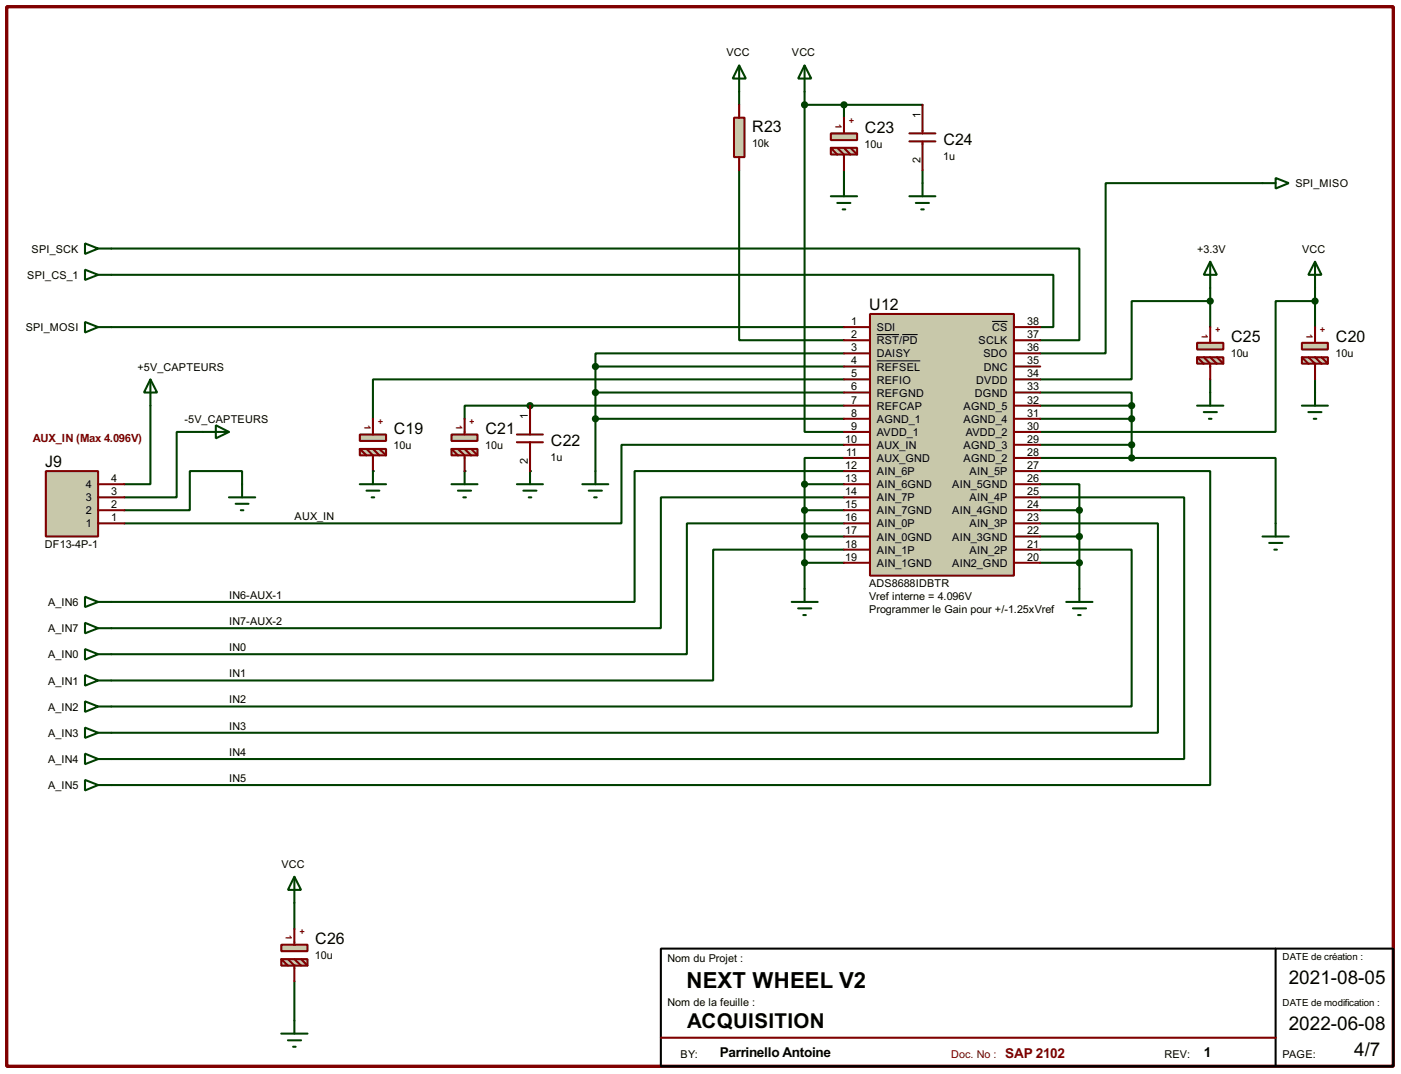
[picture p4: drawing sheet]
<svg xmlns="http://www.w3.org/2000/svg" width="272mm" height="208mm" viewBox="0 0 272 208" stroke-linecap="round" stroke-linejoin="round" font-family="sans-serif">
<g fill="none" stroke="#004000" stroke-width=".4">
<path d="M245.1 35.6h-30.4v33h-12.7M21.6 53.4h182.9v10.1h-2.5M21.6 48.3h188v17.8h-7.6M21.6 63.5h142.3M163.9 73.7h-91.5v7.6M202 76.2h17.7v2.6M202 78.8h17.7M219.7 78.8v10.1M202 88.9h17.7M202 86.4h17.7M202 81.3h17.7M219.7 88.9h28v12.7"/>
<path d="M57.2 175.3v5.1M57.2 190.5v7.7"/>
</g>
<circle cx="72.4" cy="91.5" r=".2" fill="#004000"/>
<path d="M163.9 78.8h-73.7v2.5" fill="none" stroke="#004000" stroke-width=".4"/>
<g fill="#004000">
<circle cx="90.2" cy="91.5" r=".2"/>
<circle cx="102.9" cy="78.8" r=".2"/>
<circle cx="102.9" cy="91.5" r=".2"/>
</g>
<g fill="none" stroke="#004000" stroke-width=".4">
<path d="M143.5 17.8v2.6M156.2 17.8v2.6M143.5 33.1v33h20.4M156.2 20.4v63.5h7.7M156.2 20.4h22.9M163.9 20.4v2.5M163.9 33.1v2.5M179.1 33.1v2.5M235 58.5h-15.3v15.2h-17.7M235 55.9v7.6M255.3 58.5h-7.6v25.4h-45.7M255.3 55.9v7.6"/>
<path d="M29.2 78.8v15.2h-5M115.6 71.2v20.3M115.6 71.2h48.3M115.6 76.2h48.3M163.9 68.6h-48.3v2.6M235 73.7v2.5M255.3 73.7v2.5M39.4 83.9h-5.1v12.7h-10.1M47 94v-2.5h-10.1v7.6h-12.7M115.6 81.3h48.3M156.2 94v20.3M156.2 94h7.7"/>
<path d="M156.2 99.1h7.7M163.9 88.9h-7.7v5.1M163.9 91.5h-40.7v25.4h-101.6M163.9 96.6h-35.6v25.4h-106.7M163.9 86.4h-43.2v15.2h-96.5M202 94h7.6v5.1M202 96.6h27.9v50.8h-208.3M202 91.5h33v60.9h-213.4M202 99.1h7.6M209.6 99.1v15.2M156.2 104.2h7.7M156.2 109.3h7.7"/>
<path d="M163.9 101.6h-30.5v25.4h-111.8M163.9 106.7h-25.4v25.4h-116.9M202 106.7h17.7v30.5h-198.1M202 101.6h22.8v40.7h-203.2M202 104.2h7.6M202 109.3h7.6"/>
</g>
<path d="M168.9 61h28v50.8h-28z" fill-rule="evenodd" fill="#c8c8aa" stroke="#800000" stroke-width=".4"/>
<g fill="none" stroke="#800000" stroke-width=".4">
<path d="M163.9 63.5h5M163.9 66.1h5M163.9 68.6h5M163.9 71.2h5M163.9 73.7h5M163.9 76.2h5M163.9 78.8h5M196.9 63.5h5.1M196.9 66.1h5.1M196.9 68.6h5.1M196.9 71.2h5.1M196.9 73.7h5.1"/>
<path d="M196.9 76.2h5.1M196.9 78.8h5.1M163.9 81.3h5M163.9 83.9h5M163.9 86.4h5M163.9 88.9h5M163.9 91.5h5M163.9 94h5M163.9 96.6h5M163.9 99.1h5M196.9 81.3h5.1M196.9 83.9h5.1"/>
<path d="M196.9 86.4h5.1M196.9 88.9h5.1M196.9 91.5h5.1M196.9 94h5.1M196.9 96.6h5.1M196.9 99.1h5.1M163.9 101.6h5M163.9 104.2h5M163.9 106.7h5M163.9 109.3h5M196.9 101.6h5.1M196.9 104.2h5.1"/>
<path d="M196.9 106.7h5.1M196.9 109.3h5.1"/>
</g>
<path d="M170.2 65h4.4M170.2 70.1h8.5M175.2 65h3M192.6 62.4h3" fill="none" stroke="#000" stroke-width=".19"/>
<path d="M113.1 94h5M114.3 95.3h2.6M115.4 96.6h.5M115.6 91.5v2.5M245.1 104.2h5.1M246.4 105.4h2.6M247.4 106.7h.5M247.7 101.6v2.6" fill="none" stroke="#004000" stroke-width=".4"/>
<g fill="#004000" stroke="#004000" stroke-width=".4">
<circle cx="219.7" cy="88.9" r=".5"/>
<circle cx="219.7" cy="86.4" r=".5"/>
<circle cx="219.7" cy="78.8" r=".5"/>
<circle cx="219.7" cy="81.3" r=".5"/>
</g>
<g fill="#c8c8aa" stroke="#800000" stroke-width=".4">
<path d="M69.9 84.4h5.1v1.2h-5.1z"/>
<path d="M69.9 87.2h5.1v1.2h-5.1z"/>
</g>
<path d="M69.9 87.2l1.3 1.2M71.2 87.2l1.2 1.2v3.1M72.4 81.3v3.1M72.4 87.2l1.3 1.2M73.7 87.2l1.3 1.2" fill="none" stroke="#800000" stroke-width=".4"/>
<g fill="#c8c8aa" stroke="#800000" stroke-width=".4">
<path d="M252.8 66.6h5v1.3h-5z"/>
<path d="M252.8 69.4h5v1.2h-5z"/>
</g>
<path d="M252.8 69.4l1.2 1.2M254 69.4l1.3 1.2v3.1M255.3 63.5v3.1M255.3 69.4l1.3 1.2M256.6 69.4l1.2 1.2" fill="none" stroke="#800000" stroke-width=".4"/>
<path d="M57.2 170.2l1.3 2.6h-2.6zM57.2 170.2v5.1" fill="none" stroke="#004000" stroke-width=".4"/>
<g fill="#c8c8aa" stroke="#800000" stroke-width=".4">
<path d="M54.6 183.4h5.1v1.3h-5.1z"/>
<path d="M54.6 186.2h5.1v1.3h-5.1z"/>
</g>
<path d="M54.6 186.2l1.3 1.3M55.9 186.2l1.3 1.3v3M57.2 180.4v3M57.2 186.2l1.3 1.3M58.5 186.2l1.2 1.3M128.3 201.5h119.4" fill="none" stroke="#800000" stroke-width=".4"/>
<path d="M1.3 1.3h269.2v205.7h-269.2z" fill="none" stroke="#800000" stroke-width=".65"/>
<path d="M128.3 184.2h142.2v22.8h-142.2zM247.7 184.2v22.8" fill="none" stroke="#000" stroke-width=".4"/>
<g fill="none" stroke="#004000" stroke-width=".4">
<path d="M245.1 35.6h2.6M247.7 34.6l2.5 1-2.5 1zM16.5 52.4l2.6 1-2.6 1zM16.5 47.3l2.6 1-2.6 1zM19.1 53.4h2.5M19.1 48.3h2.5M16.5 62.5l2.6 1-2.6 1.1zM19.1 63.5h2.5M69.9 94h5.1M71.2 95.3h2.5M72.2 96.6h.5M72.4 91.5v2.5"/>
<path d="M87.7 94h5M88.9 95.3h2.6M90 96.6h.5M90.2 91.5v2.5M57.2 198.2v2.5M54.6 200.7h5.1M55.9 202h2.6M56.9 203.2h.5"/>
</g>
<circle cx="102.9" cy="78.8" r=".5" fill="#004000" stroke="#004000" stroke-width=".4"/>
<g fill="#c8c8aa" stroke="#800000" stroke-width=".4">
<path d="M87.7 84.4h5v1.2h-5z"/>
<path d="M87.7 87.2h5v1.2h-5z"/>
</g>
<path d="M102.9 78.8v5.6M87.7 87.2l1.2 1.2M88.9 87.2l1.3 1.2v3.1M90.2 81.3v3.1M90.2 87.2l1.3 1.2M91.5 87.2l1.2 1.2M100.4 84.4h5M100.4 85.9h5M102.9 85.9v5.6" fill="none" stroke="#800000" stroke-width=".4"/>
<path d="M100.4 94h5M101.6 95.3h2.6M102.7 96.6h.5M102.9 91.5v2.5" fill="none" stroke="#004000" stroke-width=".4"/>
<path d="M142.5 22.9h2.1v7.6h-2.1z" fill="#c8c8aa" stroke="#800000" stroke-width=".4"/>
<path d="M143.5 20.4v2.5M143.5 30.5v2.6" fill="none" stroke="#800000" stroke-width=".4"/>
<path d="M143.5 12.7l1.3 2.6h-2.5zM143.5 12.7v5.1M156.2 12.7l1.3 2.6h-2.5zM156.2 12.7v5.1M255.3 50.8l1.3 2.6h-2.6zM255.3 50.8v5.1" fill="none" stroke="#004000" stroke-width=".4"/>
<circle cx="255.3" cy="58.5" r=".5" fill="#004000" stroke="#004000" stroke-width=".4"/>
<g fill="#c8c8aa" stroke="#800000" stroke-width=".4">
<path d="M161.3 25.9h5.1v1.3h-5.1z"/>
<path d="M161.3 28.7h5.1v1.3h-5.1z"/>
</g>
<path d="M161.3 28.7l1.3 1.3M162.6 28.7l1.3 1.3v3.1M163.9 22.9v3M163.9 28.7l1.2 1.3M165.1 28.7l1.3 1.3M176.6 25.9h5M176.6 27.5h5M179.1 20.4v5.5M179.1 27.5v5.6" fill="none" stroke="#800000" stroke-width=".4"/>
<g fill="#004000" stroke="#004000" stroke-width=".4">
<circle cx="156.2" cy="20.4" r=".5"/>
<circle cx="163.8" cy="20.4" r=".5"/>
<circle cx="115.6" cy="81.3" r=".5"/>
<circle cx="115.6" cy="71.2" r=".5"/>
<circle cx="115.6" cy="76.2" r=".5"/>
<circle cx="156.2" cy="94" r=".5"/>
<circle cx="156.2" cy="99.1" r=".5"/>
<circle cx="156.2" cy="104.2" r=".5"/>
<circle cx="156.2" cy="109.3" r=".5"/>
<circle cx="209.5" cy="99.1" r=".5"/>
<circle cx="209.5" cy="104.2" r=".5"/>
<circle cx="209.5" cy="109.3" r=".5"/>
</g>
<g fill="none" stroke="#004000" stroke-width=".4">
<path d="M161.3 38.1h5.1M162.6 39.4h2.5M163.9 35.6v2.5M176.6 38.1h5M177.8 39.4h2.6M179.1 35.6v2.5M163.6 40.7h.5M178.9 40.7h.5M16.5 115.9l2.6 1-2.6 1zM19.1 116.9h2.5M153.7 116.9h5.1M155 118.1h2.5"/>
<path d="M156 119.4h.5M156.2 114.3v2.6M207 116.9h5.1M208.3 118.1h2.6M209.3 119.4h.5M209.6 114.3v2.6M16.5 120.9l2.6 1.1-2.6 1zM16.5 126l2.6 1-2.6 1.1zM16.5 131.1l2.6 1-2.6 1zM16.5 136.2l2.6 1-2.6 1zM19.1 122h2.5M19.1 127h2.5"/>
<path d="M19.1 132.1h2.5M19.1 137.2h2.5M16.5 141.3l2.6 1-2.6 1zM16.5 146.3l2.6 1.1-2.6 1zM16.5 151.4l2.6 1-2.6 1.1zM19.1 142.3h2.5M19.1 147.4h2.5M19.1 152.4h2.5"/>
</g>
<g fill="#c8c8aa" stroke="#800000" stroke-width=".4">
<path d="M232.4 66.6h5.1v1.3h-5.1z"/>
<path d="M232.4 69.4h5.1v1.2h-5.1z"/>
</g>
<path d="M232.4 69.4l1.3 1.2M233.7 69.4l1.3 1.2v3.1M235 63.5v3.1M235 69.4l1.3 1.2M236.3 69.4l1.2 1.2" fill="none" stroke="#800000" stroke-width=".4"/>
<path d="M235 50.8l1.3 2.6h-2.6zM235 50.8v5.1M232.4 78.8h5.1M235 76.2v2.6M233.7 80h2.6M234.7 81.3h.5" fill="none" stroke="#004000" stroke-width=".4"/>
<circle cx="234.9" cy="58.5" r=".5" fill="#004000" stroke="#004000" stroke-width=".4"/>
<path d="M8.9 91.5h10.2v12.7h-10.2z" fill-rule="evenodd" fill="#c8c8aa" stroke="#800000" stroke-width=".4"/>
<path d="M19.1 99.1h5.1M19.1 96.6h5.1M19.1 94h5.1M19.1 101.6h5.1" fill="none" stroke="#800000" stroke-width=".4"/>
<path d="M29.2 73.7l1.3 2.5h-2.5zM29.2 73.7v5.1M252.8 78.8h5M255.3 76.2v2.6M39.4 83.9h5.1M41.9 82.6l2.6 1.3-2.6 1.2zM44.5 96.6h5.1M45.8 97.8h2.5M46.8 99.1h.5M47 94v2.6M254 80h2.6M255.1 81.3h.5" fill="none" stroke="#004000" stroke-width=".4"/>
<text font-size="4.8" x="133.3" y="191.7">NEXT WHEEL V2</text>
<text font-size="4.5" x="133.4" y="199.6">ACQUISITION</text>
<g font-size="4.1">
<text x="250.2" y="191.1">2021-08-05</text>
<text x="250.2" y="199.9">2022-06-08</text>
<text x="262.9" y="205">4/7</text>
</g>
<g font-size="3.5">
<text x="146.1" y="25.5">R23</text>
<text x="167.9" y="25.8">C23</text>
<text x="183.2" y="28.1">C24</text>
<text x="168.8" y="60.2">U12</text>
<text x="239" y="66.4">C25</text>
<text x="259.4" y="66.4">C20</text>
<text x="76.5" y="84.2">C19</text>
<text x="94.3" y="84.2">C21</text>
<text x="107" y="86.6">C22</text>
<text x="8.8" y="90.7">J9</text>
<text x="61.2" y="183.3">C26</text>
</g>
<g font-size="3">
<text x="139.7" y="205.2">Parrinello Antoine</text>
<text x="233.7" y="205.2">1</text>
</g>
<text font-size="3" fill="#800000" x="195.1" y="205.4">SAP 2102</text>
<text font-size="2.5" fill="#800000" x="6.4" y="85.9">AUX_IN (Max 4.096V)</text>
<g font-size="2.4">
<text x="141" y="10.9">VCC</text>
<text x="153.7" y="10.9">VCC</text>
<text x="178.7" y="22.9" transform="rotate(-90 178.7 22.9)">1</text>
<text x="146" y="28.5">10k</text>
<text x="167.9" y="28.7">10u</text>
<text x="178.7" y="31.7" transform="rotate(-90 178.7 31.7)">2</text>
<text x="183.1" y="31">1u</text>
<text x="251.5" y="36.3">SPI_MISO</text>
<text x="6.1" y="49">SPI_SCK</text>
<text x="232.4" y="49">+3.3V</text>
<text x="252.8" y="49">VCC</text>
<text x="5.3" y="54.2">SPI_CS_1</text>
<text x="5" y="64.3">SPI_MOSI</text>
<text x="165.3" y="63.1">1</text>
<text x="165.3" y="65.6">2</text>
<text x="170.2" y="64.3">SDI</text>
<text x="192.6" y="64.3">CS</text>
<text x="199.4" y="63.1">38</text>
<text x="199.4" y="65.6">37</text>
<text x="26.7" y="72">+5V_CAPTEURS</text>
<text x="165.3" y="68.2">3</text>
<text x="165.3" y="70.8">4</text>
<text x="170.2" y="66.9">RST/PD</text>
<text x="170.2" y="69.4">DAISY</text>
<text x="170.2" y="72">REFSEL</text>
<text x="190" y="66.9">SCLK</text>
<text x="190.9" y="69.4">SDO</text>
<text x="191" y="72">DNC</text>
<text x="199.4" y="68.2">36</text>
<text x="199.4" y="70.8">35</text>
<text x="239" y="69.3">10u</text>
<text x="259.3" y="69.3">10u</text>
<text x="165.3" y="73.3">5</text>
<text x="165.3" y="75.8">6</text>
<text x="170.2" y="74.4">REFIO</text>
<text x="170.2" y="77">REFGND</text>
<text x="189.3" y="77">DGND</text>
<text x="189.5" y="74.4">DVDD</text>
<text x="199.4" y="73.3">34</text>
<text x="199.4" y="75.8">33</text>
<text x="35.9" y="82.1">-5V_CAPTEURS</text>
<text x="102.5" y="81.3" transform="rotate(-90 102.5 81.3)">1</text>
<text x="165.3" y="78.3">7</text>
<text x="165.3" y="80.9">8</text>
<text x="165.3" y="83.5">9</text>
<text x="170.2" y="79.6">REFCAP</text>
<text x="170.2" y="82.1">AGND_1</text>
<text x="187.1" y="79.6">AGND_5</text>
<text x="187.1" y="82.1">AGND_4</text>
<text x="199.4" y="78.3">32</text>
<text x="199.4" y="80.9">31</text>
<text x="199.4" y="83.5">30</text>
<text x="76.4" y="87.1">10u</text>
<text x="94.2" y="87.1">10u</text>
<text x="106.9" y="89.5">1u</text>
<text x="164.1" y="86">10</text>
<text x="164.3" y="88.5">11</text>
<text x="170.2" y="84.7">AVDD_1</text>
<text x="170.2" y="87.1">AUX_IN</text>
<text x="170.2" y="89.7">AUX_GND</text>
<text x="187.1" y="87.1">AGND_3</text>
<text x="187.1" y="89.7">AGND_2</text>
<text x="187.5" y="84.7">AVDD_2</text>
<text x="199.4" y="86">29</text>
<text x="199.4" y="88.5">28</text>
<text x="16.7" y="94.8">4</text>
<text x="21.6" y="93.6">4</text>
<text x="102.5" y="90" transform="rotate(-90 102.5 90)">2</text>
<text x="164.1" y="91.1">12</text>
<text x="164.1" y="93.6">13</text>
<text x="170.2" y="92.3">AIN_6P</text>
<text x="170.2" y="94.8">AIN_6GND</text>
<text x="184.9" y="94.8">AIN_5GND</text>
<text x="188.2" y="92.3">AIN_5P</text>
<text x="199.4" y="91.1">27</text>
<text x="199.4" y="93.6">26</text>
<text x="16.7" y="99.9">2</text>
<text x="16.7" y="97.4">3</text>
<text x="21.6" y="101.2">1</text>
<text x="21.6" y="98.7">2</text>
<text x="21.6" y="96.2">3</text>
<text x="57.2" y="101">AUX_IN</text>
<text x="164.1" y="96.2">14</text>
<text x="164.1" y="98.7">15</text>
<text x="164.1" y="101.2">16</text>
<text x="170.2" y="97.4">AIN_7P</text>
<text x="170.2" y="99.9">AIN_7GND</text>
<text x="184.9" y="99.9">AIN_4GND</text>
<text x="188.2" y="97.4">AIN_4P</text>
<text x="199.4" y="96.2">25</text>
<text x="199.4" y="98.7">24</text>
<text x="199.4" y="101.2">23</text>
<text x="8.7" y="106.4">DF13-4P-1</text>
<text x="16.7" y="102.4">1</text>
<text x="164.1" y="103.8">17</text>
<text x="164.1" y="106.3">18</text>
<text x="170.2" y="102.4">AIN_0P</text>
<text x="170.2" y="105">AIN_0GND</text>
<text x="170.2" y="107.5">AIN_1P</text>
<text x="184.9" y="105">AIN_3GND</text>
<text x="188.2" y="102.4">AIN_3P</text>
<text x="188.2" y="107.5">AIN_2P</text>
<text x="199.4" y="103.8">22</text>
<text x="199.4" y="106.3">21</text>
<text x="164.1" y="108.9">19</text>
<text x="168.7" y="114">ADS8688IDBTR</text>
<text x="170.2" y="110.1">AIN_1GND</text>
<text x="184.9" y="110.1">AIN2_GND</text>
<text x="199.4" y="108.9">20</text>
<text x="9.3" y="117.7">A_IN6</text>
<text x="44.5" y="116.3">IN6-AUX-1</text>
<text x="168.7" y="116.5">Vref interne = 4.096V</text>
<text x="168.7" y="119.1">Programmer le Gain pour +/-1.25xVref</text>
<text x="9.3" y="122.8">A_IN7</text>
<text x="44.5" y="121.4">IN7-AUX-2</text>
<text x="9.3" y="127.8">A_IN0</text>
<text x="44.5" y="126.4">IN0</text>
<text x="44.5" y="131.5">IN1</text>
<text x="9.3" y="132.9">A_IN1</text>
<text x="9.3" y="138">A_IN2</text>
<text x="44.5" y="136.6">IN2</text>
<text x="9.3" y="143.1">A_IN3</text>
<text x="44.5" y="141.7">IN3</text>
<text x="9.3" y="148.2">A_IN4</text>
<text x="44.5" y="146.8">IN4</text>
<text x="9.3" y="153.2">A_IN5</text>
<text x="44.5" y="151.8">IN5</text>
<text x="54.6" y="168.5">VCC</text>
<text x="61.2" y="186.2">10u</text>
<text x="129.6" y="186.8">Nom du Projet :</text>
<text x="129.6" y="195.2">Nom de la feuille :</text>
<text x="132.1" y="205.4">BY:</text>
<text x="226.1" y="205.4">REV:</text>
<text x="249" y="205.4">PAGE:</text>
</g>
<text font-size="2.4" fill="#800000" x="184.7" y="205.5">Doc. No :</text>
<g font-size="2.1">
<text x="249" y="186.4">DATE de création :</text>
<text x="249" y="195.3">DATE de modification :</text>
</g>
<g font-size="1.9" fill="#800000">
<text x="164.7" y="22.9" transform="rotate(90 164.7 22.9)">+</text>
<text x="162.2" y="24.1" transform="rotate(90 162.2 24.1)">1</text>
<text x="233.3" y="64.8" transform="rotate(90 233.3 64.8)">1</text>
<text x="235.9" y="63.5" transform="rotate(90 235.9 63.5)">+</text>
<text x="253.6" y="64.8" transform="rotate(90 253.6 64.8)">1</text>
<text x="256.2" y="63.5" transform="rotate(90 256.2 63.5)">+</text>
<text x="70.8" y="82.6" transform="rotate(90 70.8 82.6)">1</text>
<text x="73.3" y="81.3" transform="rotate(90 73.3 81.3)">+</text>
<text x="88.6" y="82.5" transform="rotate(90 88.6 82.5)">1</text>
<text x="91" y="81.3" transform="rotate(90 91 81.3)">+</text>
<text x="55.5" y="181.6" transform="rotate(90 55.5 181.6)">1</text>
<text x="58" y="180.4" transform="rotate(90 58 180.4)">+</text>
</g>
</svg>
